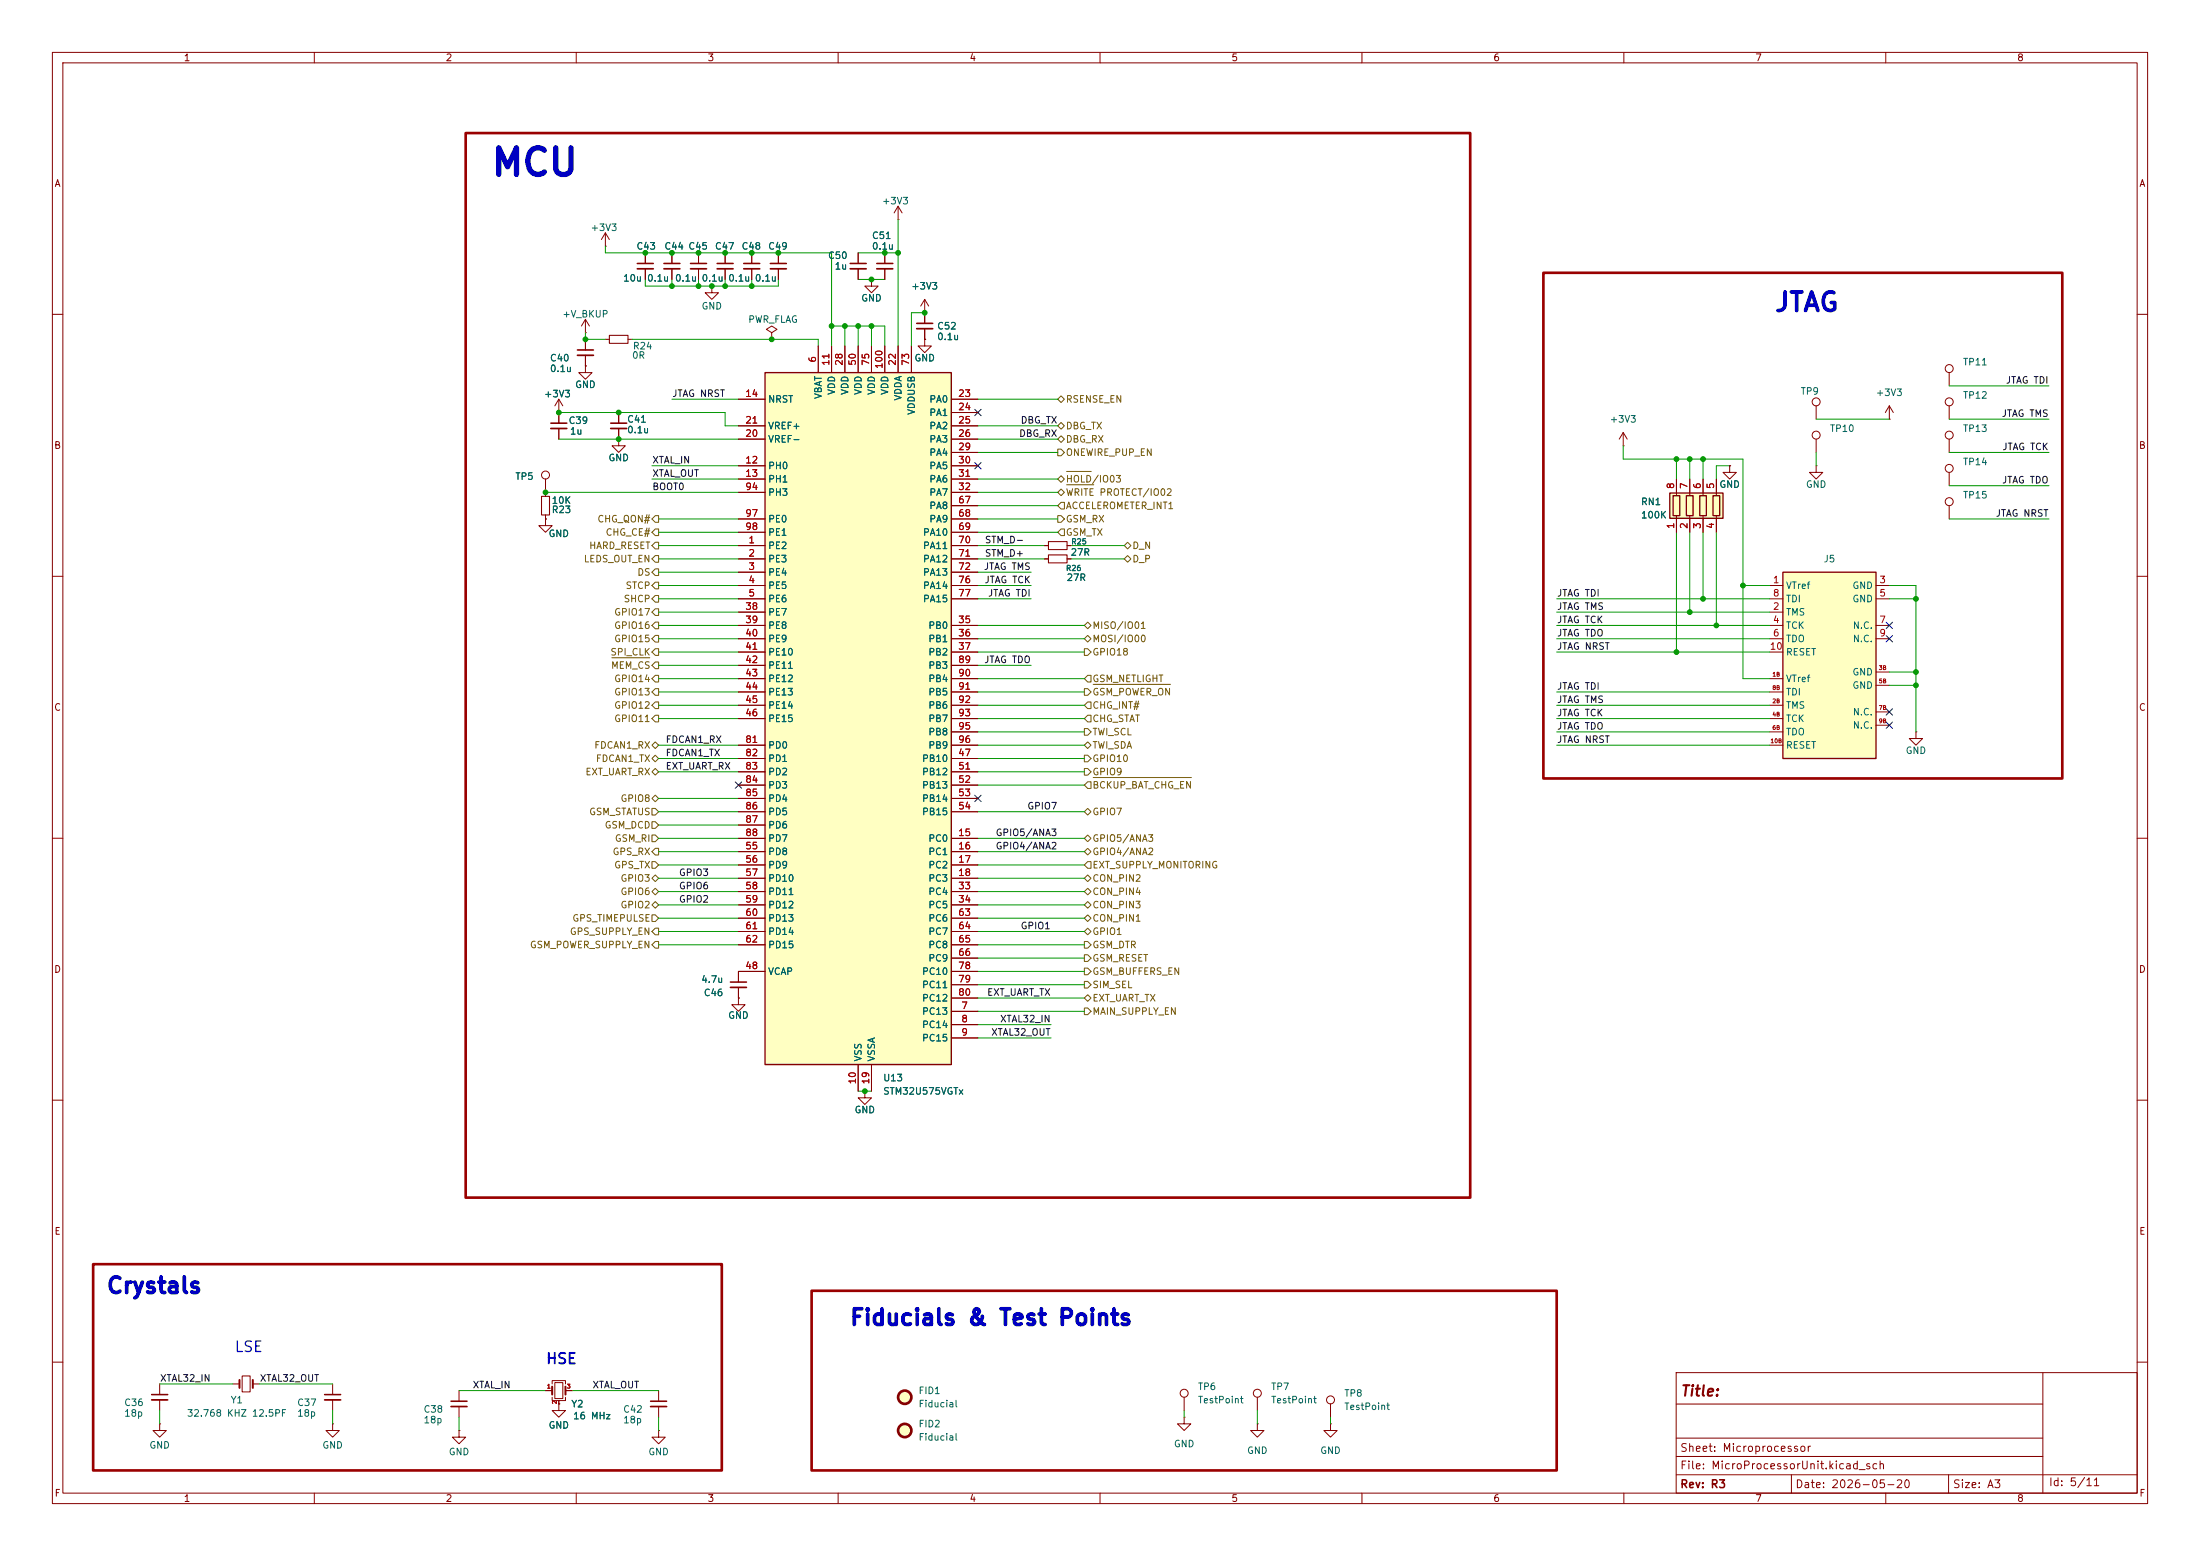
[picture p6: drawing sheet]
<svg xmlns="http://www.w3.org/2000/svg" width="420mm" height="297mm" viewBox="0 0 420 297" stroke-linecap="round" stroke-linejoin="round" font-family="sans-serif">
<g fill="none" stroke="#840000" stroke-width=".19">
<path d="M10 10h400v277h-400zM12 12h396v273h-396zM60 10v2M110 10v2M160 10v2M210 10v2M260 10v2M310 10v2M360 10v2M115.6 47h.1M115.6 44.5l-.8 1.2M115.6 44.5l.7 1.2"/>
<path d="M115.6 44.5v2.5M10 60h2M408 60h2M346.7 88.9v1.3h1.3l-1.3 1.2-1.3-1.2h1.3M346.7 88.9h.1M346.7 83.8v2.6M10 110h2M408 110h2M10 160h2M408 160h2M10 210h2M408 210h2"/>
<path d="M10 260h2M104.1 265.4h1.3M105.4 264.2v-.7h2.5v.7M105.4 266.7v.6h2.5v-.6M105.9 263.9h1.5v3.1h-1.5zM106.7 267.3v.7M107.9 265.4h1.3M320 262h88v23h-88zM320 278h70M320 274.5h70M320 268h70M390 262v23"/>
<path d="M408 260h2M60 285v2M110 285v2M160 285v2M210 285v2M260 285v2M310 285v2M320 281.5h88M342 281.5v3.5M360 285v2M372 281.5v3.5"/>
<circle cx="346.7" cy="83.1" r=".76"/>
</g>
<path d="M105.4 264.7v1.5M107.9 264.7v1.5" fill="none" stroke="#840000" stroke-width=".38"/>
<path d="M146 71.1h35.6v132.1h-35.6z" fill="#ffffc2"/>
<path d="M146 71.1h35.6v132.1h-35.6z" fill="none" stroke="#840000" stroke-width=".25"/>
<g fill="none" stroke="#840000" stroke-width=".19">
<path d="M111.8 69.9v1.2h1.2l-1.2 1.3-1.3-1.3h1.3M111.8 69.9h.1M111.8 63.5h.1M111.8 61v2.5M111.8 64.8v2M111.8 67.8v2.1M111.8 61l-.8 1.2M111.8 61l.7 1.2M141 76.2h5M156.2 66v5.1M158.7 66v5.1M161.3 66v5.1"/>
<path d="M163.8 66v5.1M166.4 66v5.1M168.9 66v5.1M171.4 66v5.1M174 66v5.1M181.6 76.2h5.1M181.6 78.7h5.1M104.1 99.1v1.2h1.3l-1.3 1.3-1.2-1.3h1.2M104.1 99.1h.1M141 88.9h5M141 91.4h5M141 83.8h5"/>
<path d="M141 81.3h5M141 94h5M141 99.1h5M181.6 88.9h5.1M181.6 91.4h5.1M181.6 83.8h5.1M181.6 81.3h5.1M181.6 86.4h5.1M181.6 94h5.1M181.6 96.5h5.1M181.6 99.1h5.1M141 104.1h5"/>
<path d="M141 106.7h5M141 109.2h5M141 111.8h5M141 114.3h5M141 119.4h5M141 116.8h5M141 101.6h5M181.6 104.1h5.1M181.6 106.7h5.1M181.6 109.2h5.1M181.6 111.8h5.1M181.6 114.3h5.1"/>
<path d="M181.6 119.4h5.1M181.6 101.6h5.1M141 121.9h5M141 124.5h5M141 127h5M141 129.5h5M141 132.1h5M141 134.6h5M141 137.2h5M181.6 121.9h5.1M181.6 124.5h5.1M181.6 127h5.1"/>
<path d="M181.6 129.5h5.1M181.6 132.1h5.1M181.6 134.6h5.1M181.6 137.2h5.1M181.6 139.7h5.1M141 144.8h5M141 147.3h5M141 149.9h5M141 152.4h5M141 154.9h5M141 142.2h5M141 157.5h5"/>
<path d="M181.6 144.8h5.1M181.6 147.3h5.1M181.6 149.9h5.1M181.6 152.4h5.1M181.6 154.9h5.1M181.6 142.2h5.1M141 160h5M141 162.6h5M141 165.1h5M141 167.6h5M141 170.2h5M141 172.7h5"/>
<path d="M141 175.3h5M141 177.8h5M181.6 160h5.1M181.6 162.6h5.1M181.6 165.1h5.1M181.6 167.6h5.1M181.6 170.2h5.1M181.6 172.7h5.1M181.6 175.3h5.1M181.6 177.8h5.1M141 185.4h5M141 180.3h5"/>
<path d="M181.6 193h5.1M181.6 195.6h5.1M181.6 198.1h5.1M181.6 185.4h5.1M181.6 180.3h5.1M181.6 182.9h5.1M181.6 188h5.1M181.6 190.5h5.1M163.8 203.2v5.1M166.4 203.2v5.1"/>
</g>
<path d="M110.2 66.8h3.1" fill="none" stroke="#840000" stroke-width=".3"/>
<path d="M110.2 67.8h3.1" fill="none" stroke="#840000" stroke-width=".33"/>
<path d="M340.4 109.2h17.7v35.6h-17.7z" fill="#ffffc2"/>
<path d="M340.4 109.2h17.7v35.6h-17.7z" fill="none" stroke="#800000" stroke-width=".25"/>
<g fill="none" stroke="#840000" stroke-width=".19">
<path d="M115.6 64.8h.7M119.9 64.8h.7M337.8 111.8h2.6M337.8 116.8h2.6M337.8 119.4h2.6M337.8 114.3h2.6M358.1 111.8h2.6M358.1 119.4h2.6M358.1 114.3h2.6M337.8 129.5h2.6M337.8 134.6h2.6M337.8 137.2h2.6"/>
<path d="M337.8 121.9h2.6M337.8 139.7h2.6M337.8 132.1h2.6M337.8 124.5h2.6M358.1 128.3h2.6M358.1 130.8h2.6M358.1 121.9h2.6M358.1 135.9h2.6M358.1 138.4h2.6M337.8 142.2h2.6M30.5 271.8v1.2h1.2l-1.2 1.3-1.3-1.3h1.3M30.5 271.8h.1"/>
<path d="M30.5 264.2v2M30.5 267.2v2M44.4 264.2h1.3M46.2 262.6h1.6v3.1h-1.6zM48.3 264.2h1.2M63.5 271.8v1.2h1.3l-1.3 1.3-1.3-1.3h1.3M63.5 271.8h.1M63.5 264.2v2M63.5 267.2v2M87.6 273v1.3h1.3l-1.3 1.3-1.2-1.3h1.2M87.6 273h.1M87.6 265.4v2.1"/>
<path d="M87.6 268.5v2"/>
</g>
<path d="M29 266.2h3M62 266.2h3M86.1 267.5h3.1" fill="none" stroke="#840000" stroke-width=".3"/>
<path d="M29 267.2h3M62 267.2h3M86.1 268.5h3.1" fill="none" stroke="#840000" stroke-width=".33"/>
<path d="M45.7 263.4v1.5M48.3 263.4v1.5" fill="none" stroke="#840000" stroke-width=".38"/>
<path d="M116.3 64h3.6v1.5h-3.6z" fill="none" stroke="#840000" stroke-width=".2"/>
<path d="M318.8 94.1h10.1v4.8h-10.1z" fill="#ffffc2"/>
<path d="M318.8 94.1h10.1v4.8h-10.1zM319.4 94.6h1.3v3.8h-1.3zM321.9 94.6h1.3v3.8h-1.3zM324.5 94.6h1.3v3.8h-1.3zM327 94.6h1.3v3.8h-1.3z" fill="none" stroke="#840000" stroke-width=".25"/>
<g fill="none" stroke="#840000" stroke-width=".19">
<path d="M171.4 39.4l-.7 1.2M171.4 39.4l.8 1.2M171.4 39.4v2.5M123.2 48.3v2M123.2 51.3v2M128.3 48.3v2M128.3 51.3v2M133.3 48.3v2M133.3 51.3v2M135.9 54.6v1.3h1.3l-1.3 1.3-1.3-1.3h1.3M135.9 54.6h.1M138.4 48.3v2"/>
<path d="M138.4 51.3v2M143.5 48.3v2M143.5 51.3v2M148.6 48.3v2M148.6 51.3v2M163.8 48.3v2M163.8 51.3v2M166.4 53.3v1.3h1.2l-1.2 1.3-1.3-1.3h1.3M166.4 53.3h.1M168.9 48.3v2M168.9 51.3v2M171.4 41.9h.1"/>
<path d="M176.5 59.7h.1M176.5 57.2l-.7 1.2M176.5 57.2l.8 1.2M176.5 57.2v4.5M106.7 78.7h.1M106.7 76.2v4.6M106.7 76.2l-.8 1.3M106.7 76.2l.7 1.3M111.8 69.9h.1M111.8 64.8v2M111.8 67.8v2.1M118.1 78.7v2.1"/>
<path d="M141 76.2h5M147.3 63.5l1-.6-1-.7-1 .7 1 .6v1.3M147.3 64.8h.1M156.2 66v5.1M158.7 66v5.1M161.3 66v5.1M163.8 66v5.1M166.4 66v5.1M168.9 66v5.1M171.4 66v5.1M174 66v5.1M176.5 64.8v1.2h1.3l-1.3 1.3-1.2-1.3h1.2"/>
<path d="M176.5 64.8h.1M176.5 62.7v2.1M181.6 76.2h5.1M181.6 78.7h5.1M346.7 77.5v2.5M360.7 77.5l-.8 1.2M360.7 77.5l.7 1.2M360.7 77.5v2.5M372.1 71.1v2.6M372.1 77.5v2.5M104.1 99.1h.1M104.1 91.4v3.3"/>
<path d="M104.1 98.3v.8M106.7 81.8v2M118.1 83.8v1.3h1.3l-1.3 1.3-1.3-1.3h1.3M118.1 83.8h.1M118.1 81.8v2M141 88.9h5M141 91.4h5M141 83.8h5M141 81.3h5M141 94h5M141 99.1h5M181.6 88.9h5.1"/>
<path d="M181.6 91.4h5.1M181.6 83.8h5.1M181.6 81.3h5.1M181.6 86.4h5.1M181.6 94h5.1M181.6 96.5h5.1M181.6 99.1h5.1M309.9 85.1h.1M309.9 82.6l-.8 1.2M309.9 82.6l.7 1.2M309.9 82.6v2.5M320 91.4v3.2"/>
<path d="M320 98.4v3.2M322.6 91.4v3.2M322.6 98.4v3.2M325.1 91.4v3.2M325.1 98.4v3.2M327.7 91.4v3.2M327.7 98.4v3.2M330.2 88.9v1.3h1.3l-1.3 1.2-1.3-1.2h1.3M330.2 88.9h.1M360.7 80h.1M372.1 83.8v2.6M372.1 90.2v2.5"/>
<path d="M372.1 96.5v2.6M141 106.7h5M141 104.1h5M141 109.2h5M141 111.8h5M141 114.3h5M141 119.4h5M141 116.8h5M141 101.6h5M181.6 106.7h5.1M181.6 104.1h5.1M181.6 109.2h5.1"/>
<path d="M181.6 111.8h5.1M181.6 114.3h5.1M181.6 119.4h5.1M181.6 101.6h5.1M199.4 106.7h.8M199.4 104.1h.8M203.7 106.7h.8M203.7 104.1h.8M141 121.9h5M141 124.5h5M141 127h5M141 129.5h5"/>
<path d="M141 132.1h5M141 134.6h5M141 137.2h5M181.6 121.9h5.1M181.6 124.5h5.1M181.6 127h5.1M181.6 129.5h5.1M181.6 132.1h5.1M181.6 134.6h5.1M181.6 137.2h5.1M181.6 139.7h5.1M365.8 139.7v1.3h1.2l-1.2 1.2-1.3-1.2h1.3"/>
<path d="M365.8 139.7h.1M141 144.8h5M141 147.3h5M141 149.9h5M141 152.4h5M141 154.9h5M141 142.2h5M141 157.5h5M181.6 144.8h5.1M181.6 147.3h5.1M181.6 149.9h5.1M181.6 152.4h5.1"/>
<path d="M181.6 154.9h5.1M181.6 142.2h5.1M141 160h5M141 162.6h5M141 165.1h5M141 167.6h5M141 170.2h5M141 172.7h5M141 175.3h5M141 177.8h5M181.6 160h5.1M181.6 162.6h5.1"/>
<path d="M181.6 165.1h5.1M181.6 167.6h5.1M181.6 170.2h5.1M181.6 172.7h5.1M181.6 175.3h5.1M181.6 177.8h5.1M141 190.5v1.3h1.2l-1.2 1.2-1.3-1.2h1.3M141 190.5h.1M141 188.5v2M141 180.3h5M146 185.4h-5v2.1M181.6 193h5.1"/>
<path d="M181.6 195.6h5.1M181.6 198.1h5.1M181.6 185.4h5.1M181.6 180.3h5.1M181.6 182.9h5.1M181.6 188h5.1M181.6 190.5h5.1M163.8 203.2v5.1M165.1 208.3v1.3h1.3l-1.3 1.2-1.3-1.2h1.3M165.1 208.3h.1M166.4 203.2v5.1M104.1 265.4h1.3"/>
<path d="M106.7 268v1.2h1.2l-1.2 1.3-1.3-1.3h1.3M106.7 268h.1M106.7 267.3v.7M107.9 265.4h1.3M125.7 273v1.3h1.3l-1.3 1.3-1.2-1.3h1.2M125.7 273h.1M125.7 265.4v2.1M125.7 268.5v2M226.1 270.5v1.3h1.2l-1.2 1.2-1.3-1.2h1.3M226.1 270.5h.1M226.1 266.7v2.5M240 271.8v1.2h1.3l-1.3 1.3-1.2-1.3h1.2"/>
<path d="M240 271.8h.1M240 266.7v2.5M254 271.8v1.2h1.3l-1.3 1.3-1.3-1.3h1.3M254 271.8h.1M254 268v2.5"/>
<circle cx="346.7" cy="76.7" r=".76"/>
<circle cx="372.1" cy="70.4" r=".76"/>
<circle cx="372.1" cy="76.7" r=".76"/>
<circle cx="104.1" cy="90.7" r=".76"/>
<circle cx="372.1" cy="95.8" r=".76"/>
<circle cx="372.1" cy="89.4" r=".76"/>
<circle cx="372.1" cy="83.1" r=".76"/>
<circle cx="226.1" cy="265.9" r=".76"/>
<circle cx="240" cy="265.9" r=".76"/>
<circle cx="254" cy="267.2" r=".76"/>
</g>
<g fill="none" stroke="#840000" stroke-width=".3">
<path d="M121.7 50.3h3M126.7 50.3h3.1M131.8 50.3h3.1M136.9 50.3h3.1M142 50.3h3M147.1 50.3h3M162.3 50.3h3.1M167.4 50.3h3M175 61.7h3.1M105.2 80.8h3M116.6 80.8h3M139.4 187.5h3.1"/>
<path d="M124.2 267.5h3.1"/>
</g>
<g fill="none" stroke="#840000" stroke-width=".33">
<path d="M121.7 51.3h3M126.7 51.3h3.1M131.8 51.3h3.1M136.9 51.3h3.1M142 51.3h3M147.1 51.3h3M162.3 51.3h3.1M167.4 51.3h3M175 62.7h3.1M105.2 81.8h3M116.6 81.8h3M139.4 188.5h3.1"/>
<path d="M124.2 268.5h3.1"/>
</g>
<path d="M103.4 94.7h1.5v3.6h-1.5zM200.2 105.9h3.5v1.5h-3.5zM200.2 103.4h3.5v1.5h-3.5z" fill="none" stroke="#840000" stroke-width=".2"/>
<g fill="#ffffc2" stroke="#ffffc2" stroke-width=".19">
<circle cx="172.7" cy="273" r="1.27"/>
<circle cx="172.7" cy="266.7" r="1.27"/>
</g>
<g fill="none" stroke="#840000" stroke-width=".51">
<circle cx="172.7" cy="273" r="1.27"/>
<circle cx="172.7" cy="266.7" r="1.27"/>
</g>
<g fill="none" stroke="#725600" stroke-width=".19">
<path d="M201.9 76.2l.7-.6 .6 .6-.6 .6zM125.1 98.4h.6v1.3h-.6l-.6-.6zM201.9 85.7h.7l.6 .7-.6 .6h-.7zM201.9 98.4h.7l.6 .7-.6 .6h-.7zM201.9 91.4l.7-.6 .6 .6-.6 .7zM201.9 81.3l.7-.7 .6 .7-.6 .6zM201.9 83.8l.7-.6 .6 .6-.6 .7zM201.9 94l.7-.7 .6 .7-.6 .6zM202.6 95.9h.6v1.3h-.6l-.7-.7zM203.6 90h4.7M203.6 92.5h5.2M125.1 103.5h.6v1.3h-.6l-.6-.7z"/>
<path d="M125.1 116.2h.6v1.3h-.6l-.6-.7zM125.1 111.1h.6v1.3h-.6l-.6-.6zM125.1 108.6h.6v1.3h-.6l-.6-.7zM125.1 106h.6v1.3h-.6l-.6-.6zM125.1 113.7h.6v1.2h-.6l-.6-.6zM125.1 118.7h.6v1.3h-.6l-.6-.6zM125.1 101h.6v1.2h-.6l-.6-.6zM202.6 101h.6v1.2h-.6l-.7-.6zM207 119.4l.6-.7 .7 .7-.7 .6zM214.6 106.7l.7-.7 .6 .7-.6 .6zM214.6 104.1l.7-.6 .6 .6-.6 .7zM116.8 125.6h7.2"/>
<path d="M125.1 131.4h.6v1.3h-.6l-.6-.6zM125.1 136.5h.6v1.3h-.6l-.6-.6zM125.1 134h.6v1.3h-.6l-.6-.7zM125.1 123.8h.6v1.3h-.6l-.6-.6zM125.1 121.3h.6v1.3h-.6l-.6-.7zM125.1 128.9h.6v1.3h-.6l-.6-.7zM125.1 126.4h.6v1.2h-.6l-.6-.6zM207 121.9l.6-.6 .7 .6-.7 .7zM207 123.8h.6l.7 .7-.7 .6h-.6zM207 131.4h.6l.7 .7-.7 .6h-.6zM207 129.5l.6-.6h.7v1.3h-.7zM207 139.1h.6l.7 .6-.7 .6h-.6z"/>
<path d="M207.6 136.5h.7v1.3h-.7l-.6-.6zM207.6 134h.7v1.3h-.7l-.6-.7zM208.7 130.6h14.7M124.5 142.2l.6-.6 .6 .6-.6 .7zM124.5 147.3l.6-.6 .6 .6-.6 .7zM124.5 152.4l.6-.6 .6 .6-.6 .6zM124.5 154.3h.6l.6 .6-.6 .7h-.6zM124.5 159.4h.6l.6 .6-.6 .7h-.6zM124.5 156.8h.6l.6 .7-.6 .6h-.6zM125.1 144.1l.6 .7-.6 .6-.6-.6zM207 154.9l.6-.6 .7 .6-.7 .7zM207 146.7h.6l.7 .6-.7 .7h-.6z"/>
<path d="M207 144.1h.6l.7 .7-.7 .6h-.6zM207 142.2l.6-.6 .7 .6-.7 .7zM207.6 149.2h.7v1.3h-.7l-.6-.6zM208.7 148.4h18.7M124.5 170.2l.6-.7 .6 .7-.6 .6zM124.5 174.6h.6l.6 .7-.6 .6h-.6zM124.5 172.7l.6-.6 .6 .6-.6 .7zM124.5 164.5h.6l.6 .6-.6 .6h-.6zM125.1 177.2h.6v1.2h-.6l-.6-.6zM125.1 167l.6 .6-.6 .7-.6-.7zM125.1 179.7h.6v1.3h-.6l-.6-.7zM125.1 161.9h.6v1.3h-.6l-.6-.6z"/>
<path d="M207 172.7l.6-.6 .7 .6-.7 .7zM207 160l.6-.6 .7 .6-.7 .7zM207 162.6l.6-.7 .7 .7-.7 .6zM207 167.6l.6-.6 .7 .6-.7 .7zM207 170.2l.6-.7 .7 .7-.7 .6zM207 179.7h.6l.7 .6-.7 .7h-.6zM207 175.3l.6-.7 .7 .7-.7 .6zM207 177.8l.6-.6 .7 .6-.7 .6zM207.6 164.5h.7v1.2h-.7l-.6-.6zM207 187.3h.6l.7 .7-.7 .6h-.6zM207 184.8h.6l.7 .6-.7 .7h-.6zM207 182.2h.6l.7 .7-.7 .6h-.6z"/>
<path d="M207 192.4h.6l.7 .6-.7 .7h-.6zM207 190.5l.6-.6 .7 .6-.7 .6z"/>
</g>
<g fill="none" stroke="#009600" stroke-width=".19">
<path d="M115.6 47v1.3h43.1v17.7M123.2 53.3v1.3h25.4v-1.3M128.3 53.3v1.3M133.3 53.3v1.3M138.4 53.3v1.3M143.5 53.3v1.3M163.8 48.3h7.6M163.8 53.3h5.1M171.4 41.9v24.1M176.5 59.7h-2.5v6.3M106.7 78.7h31.7v2.6h2.6M111.8 63.5v1.3h3.8"/>
<path d="M120.6 64.8h35.6v1.2M128.3 76.2h12.7M158.7 62.2h10.2v3.8M161.3 62.2v3.8M163.8 62.2v3.8M166.4 62.2v3.8M186.7 76.2h15.2M372.1 73.7h19.1M104.1 94h36.9M106.7 83.8h34.3M124.5 88.9h16.5M124.5 91.4h16.5"/>
<path d="M125.7 99.1h15.3M186.7 99.1h15.2M186.7 81.3h15.2M186.7 83.8h15.2M186.7 96.5h15.2M186.7 94h15.2M186.7 91.4h15.2M186.7 86.4h15.2M309.9 85.1v2.5h22.8v41.9h5.1M320 87.6v3.8M322.6 87.6v3.8M325.1 87.6v3.8"/>
<path d="M330.2 88.9h-2.5v2.5M346.7 86.4v2.5M346.7 80h14M372.1 99.1h19.1M372.1 86.4h19.1M372.1 80h19.1M372.1 92.7h19.1M125.7 104.1h15.3M125.7 101.6h15.3M125.7 111.8h15.3M125.7 106.7h15.3M125.7 114.3h15.3"/>
<path d="M125.7 109.2h15.3M125.7 116.8h15.3M125.7 119.4h15.3M186.7 104.1h12.7M186.7 101.6h15.2M186.7 111.8h10.1M186.7 106.7h12.7M186.7 114.3h10.1M186.7 109.2h10.1M186.7 119.4h20.3M204.5 104.1h10.1M204.5 106.7h10.1"/>
<path d="M297.2 114.3h40.6M297.2 116.8h40.6M297.2 119.4h40.6M320 101.6v22.9M322.6 101.6v15.2M325.1 101.6v12.7M327.7 101.6v17.8M332.7 111.8h5.1M360.7 111.8h5.1v27.9M360.7 114.3h5.1M125.7 127h15.3M125.7 129.5h15.3"/>
<path d="M125.7 137.2h15.3M125.7 121.9h15.3M125.7 124.5h15.3M125.7 132.1h15.3M125.7 134.6h15.3M186.7 127h10.1M186.7 129.5h20.3M186.7 139.7h20.3M186.7 137.2h20.3M186.7 121.9h20.3M186.7 124.5h20.3M186.7 132.1h20.3"/>
<path d="M186.7 134.6h20.3M297.2 139.7h40.6M297.2 137.2h40.6M297.2 121.9h40.6M297.2 124.5h40.6M297.2 132.1h40.6M297.2 134.6h40.6M360.7 130.8h5.1M360.7 128.3h5.1M125.7 142.2h15.3M125.7 144.8h15.3M125.7 147.3h15.3"/>
<path d="M125.7 154.9h15.3M125.7 157.5h15.3M125.7 152.4h15.3M186.7 149.9h20.3M186.7 142.2h20.3M186.7 144.8h20.3M186.7 147.3h20.3M186.7 154.9h20.3M297.2 142.2h40.6M125.7 172.7h15.3M125.7 175.3h15.3M125.7 165.1h15.3"/>
<path d="M125.7 162.6h15.3M125.7 160h15.3M125.7 167.6h15.3M125.7 177.8h15.3M125.7 170.2h15.3M186.7 172.7h20.3M186.7 175.3h20.3M186.7 165.1h20.3M186.7 162.6h20.3M186.7 160h20.3M186.7 167.6h20.3M186.7 177.8h20.3"/>
<path d="M186.7 170.2h20.3M125.7 180.3h15.3M186.7 193h20.3M186.7 185.4h20.3M186.7 190.5h20.3M186.7 188h20.3M186.7 182.9h20.3M186.7 180.3h20.3M186.7 195.6h14M186.7 198.1h14M163.8 208.3h2.6M30.5 264.2h13.9"/>
<path d="M30.5 269.2v2.6M49.5 264.2h14M63.5 269.2v2.6M87.6 265.4h16.5M87.6 270.5v2.5M109.2 265.4h16.5M125.7 270.5v2.5M226.1 269.2v1.3M240 269.2v2.6M254 270.5v1.3"/>
</g>
<g fill="none" stroke="#000084" stroke-width=".19">
<path d="M186.1 78.1l1.2 1.2M187.3 78.1l-1.2 1.2M186.1 88.3l1.2 1.2M187.3 88.3l-1.2 1.2M360.1 118.8l1.2 1.2M361.3 118.8l-1.2 1.2M360.1 121.3l1.2 1.2M360.1 137.8l1.2 1.2M360.1 135.3l1.2 1.2M361.3 121.3l-1.2 1.2M361.3 137.8l-1.2 1.2M361.3 135.3l-1.2 1.2"/>
<path d="M140.4 149.3l1.2 1.2M141.6 149.3l-1.2 1.2M186.1 151.8l1.2 1.2M187.3 151.8l-1.2 1.2"/>
</g>
<path d="M88.9 25.4h191.8v203.2h-191.8zM294.6 52.1h99.1v96.5h-99.1zM17.8 241.3h120v39.4h-120zM154.9 246.4h142.3v34.3h-142.3z" fill="none" stroke="#900" stroke-width=".51"/>
<g fill="#009600" stroke="#009600" stroke-width=".19">
<circle cx="123.2" cy="48.3" r=".46"/>
<circle cx="104.1" cy="94" r=".46"/>
<circle cx="106.7" cy="78.7" r=".46"/>
<circle cx="128.3" cy="54.6" r=".46"/>
<circle cx="128.3" cy="48.3" r=".46"/>
<circle cx="111.8" cy="64.8" r=".46"/>
<circle cx="165.1" cy="208.3" r=".46"/>
<circle cx="161.3" cy="62.2" r=".46"/>
<circle cx="118.1" cy="78.7" r=".46"/>
<circle cx="163.8" cy="62.2" r=".46"/>
<circle cx="147.3" cy="64.8" r=".46"/>
<circle cx="158.7" cy="62.2" r=".46"/>
<circle cx="171.4" cy="48.3" r=".46"/>
<circle cx="118.1" cy="83.8" r=".46"/>
<circle cx="166.4" cy="62.2" r=".46"/>
<circle cx="133.3" cy="54.6" r=".46"/>
<circle cx="133.3" cy="48.3" r=".46"/>
<circle cx="138.4" cy="48.3" r=".46"/>
<circle cx="148.6" cy="48.3" r=".46"/>
<circle cx="143.5" cy="54.6" r=".46"/>
<circle cx="143.5" cy="48.3" r=".46"/>
<circle cx="166.4" cy="53.3" r=".46"/>
<circle cx="168.9" cy="48.3" r=".46"/>
<circle cx="138.4" cy="54.6" r=".46"/>
<circle cx="135.9" cy="54.6" r=".46"/>
<circle cx="365.8" cy="130.8" r=".46"/>
<circle cx="365.8" cy="114.3" r=".46"/>
<circle cx="327.7" cy="119.4" r=".46"/>
<circle cx="320" cy="124.5" r=".46"/>
<circle cx="365.8" cy="128.3" r=".46"/>
<circle cx="322.6" cy="116.8" r=".46"/>
<circle cx="332.7" cy="111.8" r=".46"/>
<circle cx="325.1" cy="114.3" r=".46"/>
<circle cx="322.6" cy="87.6" r=".46"/>
<circle cx="325.1" cy="87.6" r=".46"/>
<circle cx="176.5" cy="59.7" r=".46"/>
<circle cx="320" cy="87.6" r=".46"/>
</g>
<text font-size="5.1" fill="#0000c2" x="93.5" y="34.8">MCU</text>
<text font-size="3.6" fill="#0000c2" x="338.6" y="60.3">JTAG</text>
<g font-size="3" fill="#0000c2">
<text x="20.2" y="247.6">Crystals</text>
<text x="162.1" y="253.7">Fiducials &amp; Test Points</text>
</g>
<g font-size="2" fill="#0000c2">
<text x="44.6" y="258.6">LSE</text>
<text x="104.1" y="260.8">HSE</text>
</g>
<text font-size="2" fill="#840000" x="320.6" y="267">Title:</text>
<g font-size="1.5" fill="#840000">
<text x="320.6" y="280.8">File: MicroProcessorUnit.kicad_sch</text>
<text x="320.6" y="277.5">Sheet: Microprocessor</text>
<text x="320.6" y="284.4">Rev: R3</text>
<text x="342.6" y="284.4">Date: 2026-05-20</text>
<text x="372.7" y="284.4">Size: A3</text>
<text x="391" y="284">Id: 5/11</text>
</g>
<g font-size="1.3" fill="#840000">
<text x="35" y="12">1</text>
<text x="85" y="12">2</text>
<text x="135" y="12">3</text>
<text x="185" y="12">4</text>
<text x="235" y="12">5</text>
<text x="285" y="12">6</text>
<text x="335" y="12">7</text>
<text x="385" y="12">8</text>
<text x="10.3" y="36">A</text>
<text x="408.3" y="36">A</text>
<text x="10.2" y="86">B</text>
<text x="408.2" y="86">B</text>
<text x="10.2" y="136">C</text>
<text x="408.2" y="136">C</text>
<text x="10.2" y="186">D</text>
<text x="408.2" y="186">D</text>
<text x="10.3" y="236">E</text>
<text x="408.3" y="236">E</text>
<text x="10.3" y="286">F</text>
<text x="35" y="287">1</text>
<text x="85" y="287">2</text>
<text x="135" y="287">3</text>
<text x="185" y="287">4</text>
<text x="235" y="287">5</text>
<text x="285" y="287">6</text>
<text x="335" y="287">7</text>
<text x="385" y="287">8</text>
<text x="408.3" y="286">F</text>
</g>
<g font-size="1.3" fill="#006464">
<text x="168.3" y="39.3">+3V3</text>
<text x="112.6" y="44.4">+3V3</text>
<text x="121.4" y="48">C43</text>
<text x="126.7" y="48">C44 C45</text>
<text x="136.4" y="48">C47</text>
<text x="141.5" y="48">C48</text>
<text x="146.5" y="48">C49</text>
<text x="166.4" y="45.9">C51</text>
<text x="166.4" y="48">0.1u</text>
<text x="158" y="49.7">C50</text>
<text x="159.2" y="51.8">1u</text>
<text x="118.9" y="54">10u 0.1u</text>
<text x="128.8" y="54">0.1u 0.1u 0.1u 0.1u</text>
<text x="133.8" y="59.4">GND</text>
<text x="164.3" y="57.9">GND</text>
<text x="173.9" y="55.6">+3V3</text>
<text x="107.2" y="60.9">+V_BKUP</text>
<text x="142.7" y="61.9">PWR_FLAG</text>
<text x="178.8" y="63.2">C52</text>
<text x="178.8" y="65.2">0.1u</text>
<text x="104.9" y="69.3">C40</text>
<text x="104.9" y="71.3">0.1u</text>
<text x="120.6" y="68.8">0R</text>
<text x="120.7" y="67">R24</text>
<text x="174.5" y="69.3">GND</text>
<text x="374.6" y="70.1">TP11</text>
<text x="103.8" y="76.1">+3V3</text>
<text x="109.7" y="74.4">GND</text>
<text x="146.5" y="77.2">NRST</text>
<text x="157.2" y="76.3" transform="rotate(-90 157.2 76.3)">VBAT</text>
<text x="159.7" y="75.5" transform="rotate(-90 159.7 75.5)">VDD</text>
<text x="162.3" y="75.5" transform="rotate(-90 162.3 75.5)">VDD</text>
<text x="164.8" y="75.5" transform="rotate(-90 164.8 75.5)">VDD</text>
<text x="167.3" y="75.5" transform="rotate(-90 167.3 75.5)">VDD</text>
<text x="169.9" y="75.5" transform="rotate(-90 169.9 75.5)">VDD</text>
<text x="172.4" y="76.6" transform="rotate(-90 172.4 76.6)">VDDA</text>
<text x="177.3" y="77.2">PA0</text>
<text x="343.6" y="75.6">TP9</text>
<text x="358" y="75.9">+3V3</text>
<text x="374.6" y="76.4">TP12</text>
<text x="108.4" y="81.2">C39</text>
<text x="108.7" y="83.3">1u</text>
<text x="119.6" y="81">C41</text>
<text x="119.6" y="83">0.1u</text>
<text x="146.5" y="82.2">VREF+</text>
<text x="175" y="79.3" transform="rotate(-90 175 79.3)">VDDUSB</text>
<text x="177.3" y="79.7">PA1</text>
<text x="177.3" y="82.2">PA2</text>
<text x="307.2" y="81">+3V3</text>
<text x="349.2" y="82.8">TP10</text>
<text x="374.6" y="82.8">TP13</text>
<text x="116" y="88.3">GND</text>
<text x="146.5" y="89.9">PH0</text>
<text x="146.5" y="84.8">VREF-</text>
<text x="177.3" y="84.8">PA3</text>
<text x="177.3" y="87.3">PA4</text>
<text x="177.3" y="89.9">PA5</text>
<text x="374.6" y="89.1">TP14</text>
<text x="98.3" y="91.9">TP5</text>
<text x="146.5" y="92.4">PH1</text>
<text x="146.5" y="94.9">PH3</text>
<text x="177.3" y="92.4">PA6</text>
<text x="177.3" y="94.9">PA7</text>
<text x="328.1" y="93.4">GND</text>
<text x="344.6" y="93.4">GND</text>
<text x="374.6" y="95.5">TP15</text>
<text x="105.2" y="98.2">R23</text>
<text x="105.2" y="96.5">10K</text>
<text x="146.5" y="100">PE0</text>
<text x="177.3" y="97.5">PA8</text>
<text x="177.3" y="100">PA9</text>
<text x="313.2" y="96.7">RN1</text>
<text x="313.2" y="99.3">100K</text>
<text x="104.6" y="102.8">GND</text>
<text x="146.5" y="105.1">PE2</text>
<text x="146.5" y="107.6">PE3</text>
<text x="146.5" y="102.6">PE1</text>
<text x="176.1" y="102.6">PA10</text>
<text x="176.1" y="105.1">PA11</text>
<text x="176.1" y="107.6">PA12</text>
<text x="204.3" y="106.4">27R</text>
<text x="348" y="107.6">J5</text>
<text x="146.5" y="110.2">PE4</text>
<text x="146.5" y="112.7">PE5</text>
<text x="176.1" y="110.2">PA13</text>
<text x="176.1" y="112.7">PA14</text>
<text x="203.5" y="111.2">27R</text>
<text x="340.8" y="112.7">VTref</text>
<text x="353.5" y="112.7">GND</text>
<text x="146.5" y="115.3">PE6</text>
<text x="146.5" y="117.8">PE7</text>
<text x="176.1" y="115.3">PA15</text>
<text x="340.8" y="117.8">TMS</text>
<text x="340.8" y="115.3">TDI</text>
<text x="353.5" y="115.3">GND</text>
<text x="146.5" y="120.3">PE8</text>
<text x="146.5" y="122.9">PE9</text>
<text x="146.5" y="125.4">PE10</text>
<text x="177.1" y="120.3">PB0</text>
<text x="177.1" y="122.9">PB1</text>
<text x="177.1" y="125.4">PB2</text>
<text x="340.8" y="120.3">TCK</text>
<text x="340.8" y="122.9">TDO</text>
<text x="340.8" y="125.4">RESET</text>
<text x="353.6" y="120.3">N.C.</text>
<text x="353.6" y="122.9">N.C.</text>
<text x="146.5" y="128">PE11</text>
<text x="146.5" y="130.5">PE12</text>
<text x="177.1" y="128">PB3</text>
<text x="177.1" y="130.5">PB4</text>
<text x="340.8" y="130.5">VTref</text>
<text x="353.5" y="129.2">GND</text>
<text x="353.5" y="131.8">GND</text>
<text x="146.5" y="133">PE13</text>
<text x="146.5" y="135.6">PE14</text>
<text x="177.1" y="133">PB5</text>
<text x="177.1" y="135.6">PB6</text>
<text x="340.8" y="135.6">TMS</text>
<text x="340.8" y="133">TDI</text>
<text x="353.6" y="136.9">N.C.</text>
<text x="146.5" y="138.1">PE15</text>
<text x="146.5" y="143.2">PD0</text>
<text x="177.1" y="138.1">PB7</text>
<text x="177.1" y="140.7">PB8</text>
<text x="177.1" y="143.2">PB9</text>
<text x="340.8" y="138.1">TCK</text>
<text x="340.8" y="140.7">TDO</text>
<text x="340.8" y="143.2">RESET</text>
<text x="353.6" y="139.4">N.C.</text>
<text x="146.5" y="145.7">PD1</text>
<text x="146.5" y="148.3">PD2</text>
<text x="175.9" y="145.7">PB10</text>
<text x="175.9" y="148.3">PB12</text>
<text x="363.7" y="144.2">GND</text>
<text x="146.5" y="150.8">PD3</text>
<text x="146.5" y="153.4">PD4</text>
<text x="146.5" y="155.9">PD5</text>
<text x="175.9" y="150.8">PB13</text>
<text x="175.9" y="153.4">PB14</text>
<text x="175.9" y="155.9">PB15</text>
<text x="146.5" y="158.4">PD6</text>
<text x="146.5" y="161">PD7</text>
<text x="177.1" y="161">PC0</text>
<text x="146.5" y="163.5">PD8</text>
<text x="146.5" y="166.1">PD9</text>
<text x="177.1" y="163.5">PC1</text>
<text x="177.1" y="166.1">PC2</text>
<text x="146.5" y="168.6">PD10</text>
<text x="146.5" y="171.1">PD11</text>
<text x="146.5" y="173.7">PD12</text>
<text x="177.1" y="168.6">PC3</text>
<text x="177.1" y="171.1">PC4</text>
<text x="177.1" y="173.7">PC5</text>
<text x="146.5" y="176.2">PD13</text>
<text x="146.5" y="178.8">PD14</text>
<text x="177.1" y="176.2">PC6</text>
<text x="177.1" y="178.8">PC7</text>
<text x="146.5" y="181.3">PD15</text>
<text x="177.1" y="181.3">PC8</text>
<text x="177.1" y="183.8">PC9</text>
<text x="133.8" y="187.9">4.7u</text>
<text x="134.2" y="190.4">C46</text>
<text x="146.5" y="186.4">VCAP</text>
<text x="175.9" y="186.4">PC10</text>
<text x="175.9" y="188.9">PC11</text>
<text x="175.9" y="191.5">PC12</text>
<text x="138.9" y="194.8">GND</text>
<text x="175.9" y="194">PC13</text>
<text x="175.9" y="196.5">PC14</text>
<text x="164.8" y="202.7" transform="rotate(-90 164.8 202.7)">VSS</text>
<text x="167.3" y="202.7" transform="rotate(-90 167.3 202.7)">VSSA</text>
<text x="175.9" y="199.1">PC15</text>
<text x="168.5" y="206.7">U13</text>
<text x="168.5" y="209.2">STM32U575VGTx</text>
<text x="163" y="212.8">GND</text>
<text x="23.6" y="268.7">C36</text>
<text x="43.9" y="268.2">Y1</text>
<text x="56.6" y="268.7">C37</text>
<text x="80.8" y="269.9">C38</text>
<text x="109" y="268.9">Y2</text>
<text x="118.9" y="269.9">C42</text>
<text x="175.2" y="266.4">FID1</text>
<text x="175.2" y="268.9">Fiducial</text>
<text x="228.6" y="265.6">TP6</text>
<text x="228.6" y="268.2">TestPoint</text>
<text x="242.6" y="265.6">TP7</text>
<text x="242.6" y="268.2">TestPoint</text>
<text x="256.5" y="266.9">TP8</text>
<text x="256.5" y="269.4">TestPoint</text>
<text x="23.6" y="270.7">18p</text>
<text x="35.6" y="270.7">32.768 KHZ 12.5PF</text>
<text x="56.6" y="270.7">18p</text>
<text x="80.8" y="272">18p</text>
<text x="104.6" y="273">GND</text>
<text x="109.3" y="271.2">16 MHz</text>
<text x="118.9" y="272">18p</text>
<text x="175.2" y="272.7">FID2</text>
<text x="175.2" y="275.3">Fiducial</text>
<text x="28.4" y="276.8">GND</text>
<text x="61.4" y="276.8">GND</text>
<text x="85.6" y="278.1">GND</text>
<text x="123.7" y="278.1">GND</text>
<text x="224" y="276.6">GND</text>
<text x="238" y="277.8">GND</text>
<text x="251.9" y="277.8">GND</text>
</g>
<g font-size="1.3" fill="#a90000">
<text x="156.1" y="69.3" transform="rotate(-90 156.1 69.3)">6</text>
<text x="158.6" y="69.9" transform="rotate(-90 158.6 69.9)">11</text>
<text x="161.2" y="69.9" transform="rotate(-90 161.2 69.9)">28</text>
<text x="163.7" y="69.9" transform="rotate(-90 163.7 69.9)">50</text>
<text x="166.2" y="69.9" transform="rotate(-90 166.2 69.9)">75</text>
<text x="168.8" y="70.5" transform="rotate(-90 168.8 70.5)">100</text>
<text x="171.3" y="69.9" transform="rotate(-90 171.3 69.9)">22</text>
<text x="173.9" y="69.9" transform="rotate(-90 173.9 69.9)">73</text>
<text x="142.2" y="76.1">14</text>
<text x="182.8" y="76.1">23</text>
<text x="142.2" y="83.7">20</text>
<text x="142.2" y="81.1">21</text>
<text x="182.8" y="78.6">24</text>
<text x="182.8" y="81.1">25</text>
<text x="182.8" y="83.7">26</text>
<text x="142.2" y="88.8">12</text>
<text x="182.8" y="86.2">29</text>
<text x="182.8" y="88.8">30</text>
<text x="142.2" y="91.3">13</text>
<text x="142.2" y="93.8">94</text>
<text x="182.8" y="91.3">31</text>
<text x="182.8" y="93.8">32</text>
<text x="319.9" y="93.4" transform="rotate(-90 319.9 93.4)">8</text>
<text x="322.4" y="93.4" transform="rotate(-90 322.4 93.4)">7</text>
<text x="325" y="93.4" transform="rotate(-90 325 93.4)">6</text>
<text x="327.5" y="93.4" transform="rotate(-90 327.5 93.4)">5</text>
<text x="142.2" y="98.9">97</text>
<text x="142.2" y="101.5">98</text>
<text x="182.8" y="96.4">67</text>
<text x="182.8" y="98.9">68</text>
<text x="182.8" y="101.5">69</text>
<text x="319.9" y="101.1" transform="rotate(-90 319.9 101.1)">1</text>
<text x="322.4" y="101.1" transform="rotate(-90 322.4 101.1)">2</text>
<text x="325" y="101.1" transform="rotate(-90 325 101.1)">3</text>
<text x="327.5" y="101.1" transform="rotate(-90 327.5 101.1)">4</text>
<text x="142.8" y="104">1</text>
<text x="142.8" y="106.5">2</text>
<text x="182.8" y="104">70</text>
<text x="182.8" y="106.5">71</text>
<text x="142.8" y="109.1">3</text>
<text x="142.8" y="111.6">4</text>
<text x="182.8" y="109.1">72</text>
<text x="182.8" y="111.6">76</text>
<text x="338.4" y="111.6">1</text>
<text x="358.7" y="111.6">3</text>
<text x="142.2" y="116.7">38</text>
<text x="142.2" y="119.2">39</text>
<text x="142.8" y="114.2">5</text>
<text x="182.8" y="119.2">35</text>
<text x="182.8" y="114.2">77</text>
<text x="338.4" y="116.7">2</text>
<text x="338.4" y="119.2">4</text>
<text x="338.4" y="114.2">8</text>
<text x="358.7" y="114.2">5</text>
<text x="358.7" y="119.2">7</text>
<text x="142.2" y="121.8">40</text>
<text x="142.2" y="124.3">41</text>
<text x="182.8" y="121.8">36</text>
<text x="182.8" y="124.3">37</text>
<text x="337.8" y="124.3">10</text>
<text x="338.4" y="121.8">6</text>
<text x="358.7" y="121.8">9</text>
<text x="142.2" y="126.9">42</text>
<text x="142.2" y="129.4">43</text>
<text x="142.2" y="131.9">44</text>
<text x="182.8" y="126.9">89</text>
<text x="182.8" y="129.4">90</text>
<text x="182.8" y="131.9">91</text>
<text x="142.2" y="134.5">45</text>
<text x="142.2" y="137">46</text>
<text x="182.8" y="134.5">92</text>
<text x="182.8" y="137">93</text>
<text x="142.2" y="142.1">81</text>
<text x="182.8" y="139.6">95</text>
<text x="182.8" y="142.1">96</text>
<text x="142.2" y="144.6">82</text>
<text x="142.2" y="147.2">83</text>
<text x="142.2" y="149.7">84</text>
<text x="182.8" y="144.6">47</text>
<text x="182.8" y="147.2">51</text>
<text x="182.8" y="149.7">52</text>
<text x="142.2" y="152.3">85</text>
<text x="142.2" y="154.8">86</text>
<text x="182.8" y="152.3">53</text>
<text x="182.8" y="154.8">54</text>
<text x="142.2" y="157.3">87</text>
<text x="142.2" y="159.9">88</text>
<text x="182.8" y="159.9">15</text>
<text x="142.2" y="162.4">55</text>
<text x="142.2" y="165">56</text>
<text x="142.2" y="167.5">57</text>
<text x="182.8" y="162.4">16</text>
<text x="182.8" y="165">17</text>
<text x="182.8" y="167.5">18</text>
<text x="142.2" y="170">58</text>
<text x="142.2" y="172.6">59</text>
<text x="182.8" y="170">33</text>
<text x="182.8" y="172.6">34</text>
<text x="142.2" y="175.1">60</text>
<text x="142.2" y="177.7">61</text>
<text x="182.8" y="175.1">63</text>
<text x="182.8" y="177.7">64</text>
<text x="142.2" y="185.3">48</text>
<text x="142.2" y="180.2">62</text>
<text x="182.8" y="180.2">65</text>
<text x="182.8" y="182.7">66</text>
<text x="182.8" y="185.3">78</text>
<text x="182.8" y="187.8">79</text>
<text x="182.8" y="190.4">80</text>
<text x="183.4" y="192.9">7</text>
<text x="183.4" y="195.4">8</text>
<text x="183.4" y="198">9</text>
<text x="163.7" y="207.1" transform="rotate(-90 163.7 207.1)">10</text>
<text x="166.2" y="207.1" transform="rotate(-90 166.2 207.1)">19</text>
</g>
<g font-size="1.3" fill="#0f0f0f">
<text x="128.2" y="76.1">JTAG NRST</text>
<text x="382.8" y="73.5">JTAG TDI</text>
<text x="194.4" y="83.7">DBG_RX</text>
<text x="194.7" y="81.2">DBG_TX</text>
<text x="382" y="79.9">JTAG TMS</text>
<text x="124.4" y="88.8">XTAL_IN</text>
<text x="382.2" y="86.2">JTAG TCK</text>
<text x="124.4" y="93.9">BOOT0</text>
<text x="124.4" y="91.3">XTAL_OUT</text>
<text x="382.1" y="92.6">JTAG TDO</text>
<text x="380.9" y="98.9">JTAG NRST</text>
<text x="187.9" y="104">STM_D-</text>
<text x="187.9" y="106.6">STM_D+</text>
<text x="187.7" y="109.1">JTAG TMS</text>
<text x="187.9" y="111.6">JTAG TCK</text>
<text x="188.5" y="114.2">JTAG TDI</text>
<text x="297.2" y="119.3">JTAG TCK</text>
<text x="297.2" y="114.2">JTAG TDI</text>
<text x="297.2" y="116.7">JTAG TMS</text>
<text x="297.2" y="124.3">JTAG NRST</text>
<text x="297.2" y="121.8">JTAG TDO</text>
<text x="187.8" y="126.9">JTAG TDO</text>
<text x="297.2" y="132">JTAG TDI</text>
<text x="297.2" y="137">JTAG TCK</text>
<text x="297.2" y="134.5">JTAG TMS</text>
<text x="127" y="142.1">FDCAN1_RX</text>
<text x="297.2" y="139.6">JTAG TDO</text>
<text x="297.2" y="142.1">JTAG NRST</text>
<text x="127" y="147.2">EXT_UART_RX</text>
<text x="127" y="144.7">FDCAN1_TX</text>
<text x="196" y="154.8">GPIO7</text>
<text x="190" y="159.9">GPIO5/ANA3</text>
<text x="129.5" y="167.5">GPIO3</text>
<text x="190" y="162.4">GPIO4/ANA2</text>
<text x="129.5" y="172.6">GPIO2</text>
<text x="129.5" y="170.1">GPIO6</text>
<text x="194.7" y="177.7">GPIO1</text>
<text x="188.3" y="190.4">EXT_UART_TX</text>
<text x="189.1" y="198">XTAL32_OUT</text>
<text x="190.8" y="195.5">XTAL32_IN</text>
<text x="30.5" y="264">XTAL32_IN</text>
<text x="49.5" y="264">XTAL32_OUT</text>
<text x="90.1" y="265.3">XTAL_IN</text>
<text x="113" y="265.3">XTAL_OUT</text>
</g>
<g font-size="1.3" fill="#725600">
<text x="203.4" y="77.2">RSENSE_EN</text>
<text x="203.4" y="82.2">DBG_TX</text>
<text x="203.4" y="87.3">ONEWIRE_PUP_EN</text>
<text x="203.4" y="84.8">DBG_RX</text>
<text x="203.4" y="92.4">HOLD/IO03</text>
<text x="203.4" y="94.9">WRITE PROTECT/IO02</text>
<text x="113.9" y="100">CHG_QON#</text>
<text x="203.4" y="100">GSM_RX</text>
<text x="203.4" y="97.5">ACCELEROMETER_INT1</text>
<text x="111.3" y="107.6">LEDS_OUT_EN</text>
<text x="112.4" y="105.1">HARD_RESET</text>
<text x="115.5" y="102.6">CHG_CE#</text>
<text x="203.4" y="102.6">GSM_TX</text>
<text x="216.1" y="107.6">D_P</text>
<text x="216.1" y="105.1">D_N</text>
<text x="119.3" y="112.7">STCP</text>
<text x="121.6" y="110.2">DS</text>
<text x="117.1" y="117.8">GPIO17</text>
<text x="119" y="115.3">SHCP</text>
<text x="116.4" y="125.4">SPI_CLK</text>
<text x="117.1" y="120.3">GPIO16</text>
<text x="117.1" y="122.9">GPIO15</text>
<text x="208.4" y="120.3">MISO/IO01</text>
<text x="208.4" y="122.9">MOSI/IO00</text>
<text x="208.4" y="125.4">GPIO18</text>
<text x="116.5" y="128">MEM_CS</text>
<text x="117.1" y="130.5">GPIO14</text>
<text x="208.4" y="130.5">GSM_NETLIGHT</text>
<text x="117.1" y="133">GPIO13</text>
<text x="117.1" y="135.6">GPIO12</text>
<text x="208.4" y="133">GSM_POWER_ON</text>
<text x="208.4" y="135.6">CHG_INT#</text>
<text x="113.3" y="143.2">FDCAN1_RX</text>
<text x="117.1" y="138.1">GPIO11</text>
<text x="208.4" y="138.1">CHG_STAT</text>
<text x="208.4" y="140.7">TWI_SCL</text>
<text x="208.4" y="143.2">TWI_SDA</text>
<text x="111.6" y="148.3">EXT_UART_RX</text>
<text x="113.6" y="145.7">FDCAN1_TX</text>
<text x="208.4" y="148.3">GPIO9</text>
<text x="208.4" y="145.7">GPIO10</text>
<text x="112.4" y="155.9">GSM_STATUS</text>
<text x="118.4" y="153.4">GPIO8</text>
<text x="208.4" y="155.9">GPIO7</text>
<text x="208.4" y="150.8">BCKUP_BAT_CHG_EN</text>
<text x="115.3" y="158.4">GSM_DCD</text>
<text x="117.3" y="161">GSM_RI</text>
<text x="208.4" y="161">GPIO5/ANA3</text>
<text x="116.8" y="163.5">GPS_RX</text>
<text x="117.1" y="166.1">GPS_TX</text>
<text x="208.4" y="163.5">GPIO4/ANA2</text>
<text x="208.4" y="166.1">EXT_SUPPLY_MONITORING</text>
<text x="118.4" y="171.1">GPIO6</text>
<text x="118.4" y="168.6">GPIO3</text>
<text x="118.4" y="173.7">GPIO2</text>
<text x="208.4" y="173.7">CON_PIN3</text>
<text x="208.4" y="168.6">CON_PIN2</text>
<text x="208.4" y="171.1">CON_PIN4</text>
<text x="108.7" y="178.8">GPS_SUPPLY_EN</text>
<text x="109.2" y="176.2">GPS_TIMEPULSE</text>
<text x="208.4" y="176.2">CON_PIN1</text>
<text x="208.4" y="178.8">GPIO1</text>
<text x="101.1" y="181.3">GSM_POWER_SUPPLY_EN</text>
<text x="208.4" y="181.3">GSM_DTR</text>
<text x="208.4" y="183.8">GSM_RESET</text>
<text x="208.4" y="188.9">SIM_SEL</text>
<text x="208.4" y="186.4">GSM_BUFFERS_EN</text>
<text x="208.4" y="191.5">EXT_UART_TX</text>
<text x="208.4" y="194">MAIN_SUPPLY_EN</text>
</g>
<g font-size="1" fill="#006464">
<text x="204.4" y="104.1">R25</text>
<text x="203.4" y="109.2">R26</text>
</g>
<g font-size=".8" fill="#a90000">
<text x="338.3" y="129.3">1B</text>
<text x="338.3" y="131.9">8B</text>
<text x="358.6" y="128">3B</text>
<text x="358.6" y="130.6">5B</text>
<text x="338.3" y="134.4">2B</text>
<text x="338.3" y="136.9">4B</text>
<text x="358.6" y="135.7">7B</text>
<text x="337.9" y="142">10B</text>
<text x="338.3" y="139.5">6B</text>
<text x="358.6" y="138.2">9B</text>
<text x="104.3" y="265.2">1</text>
<text x="106.5" y="268.1" transform="rotate(-90 106.5 268.1)">2</text>
<text x="108.1" y="265.2">3</text>
</g>
</svg>
